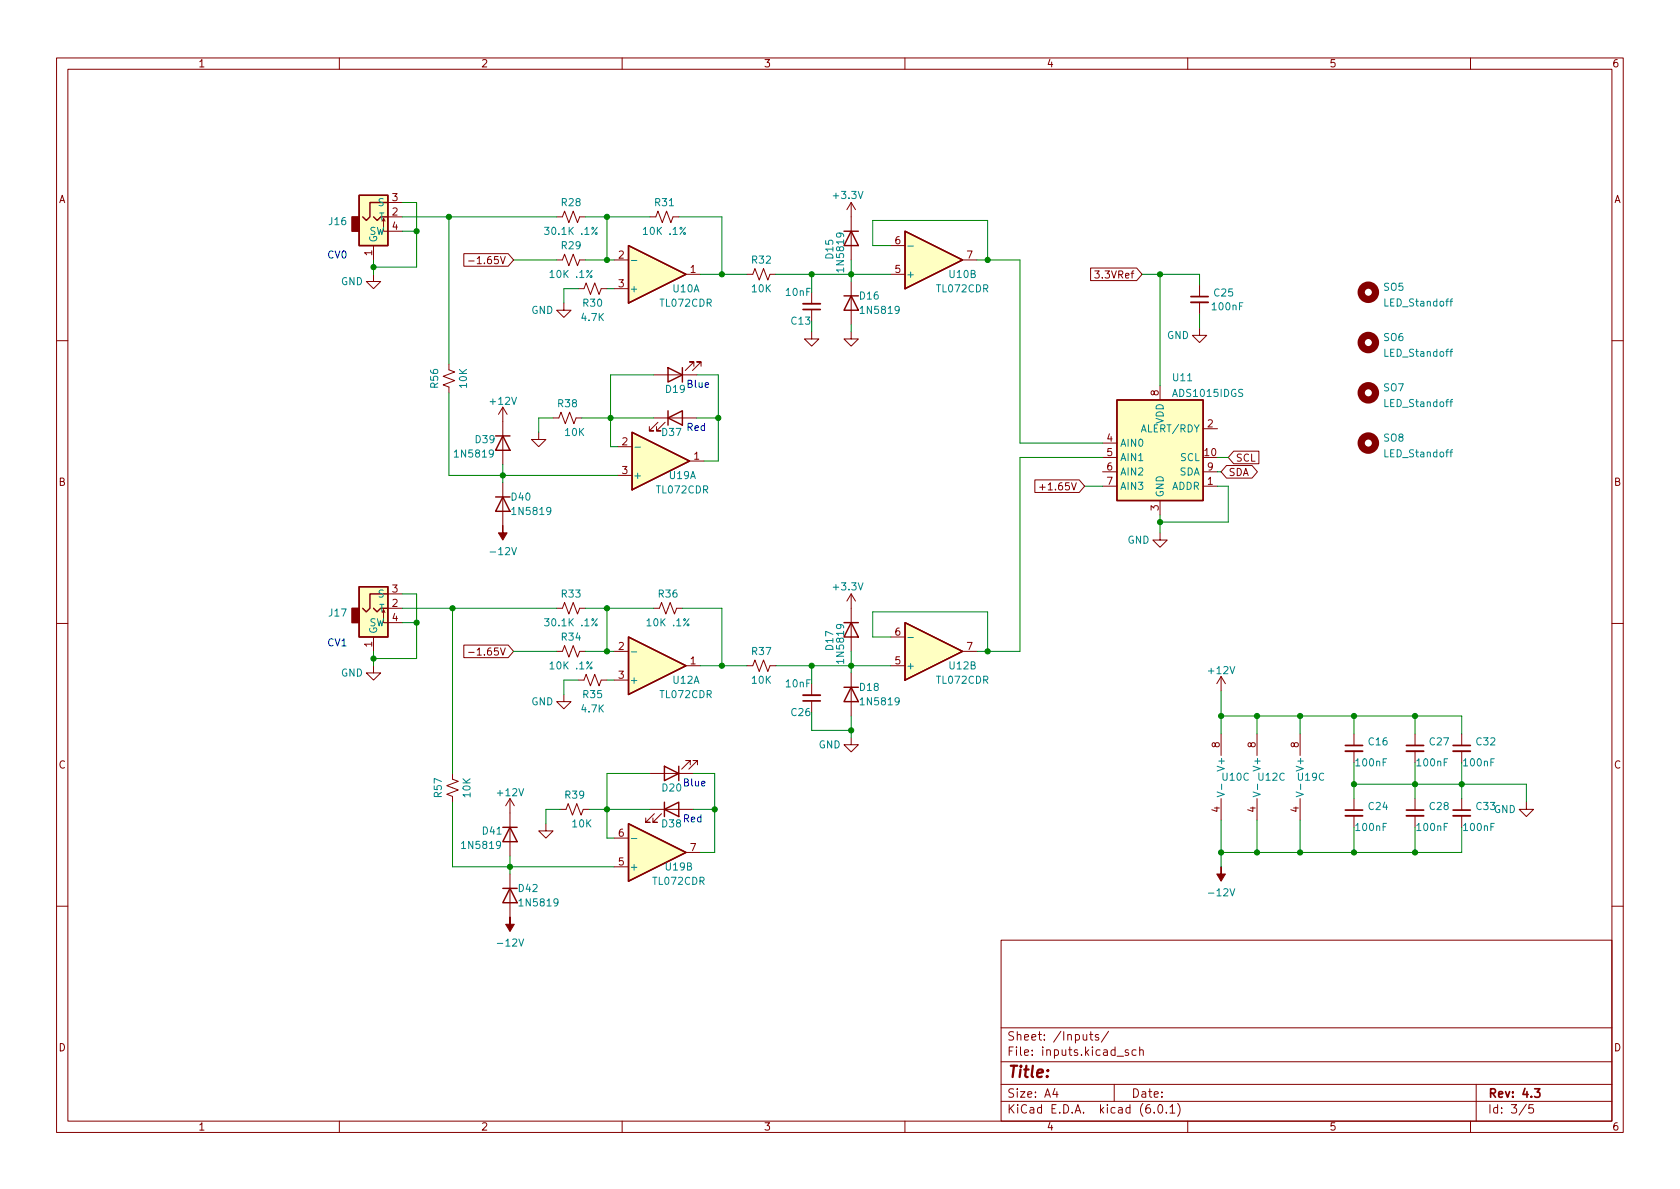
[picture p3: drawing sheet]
<svg xmlns="http://www.w3.org/2000/svg" width="297mm" height="210mm" viewBox="0 0 297 210" stroke-linecap="round" stroke-linejoin="round" font-family="sans-serif">
<g fill="none" stroke="#840000" stroke-width=".18">
<path d="M10 10.2h277v190.1h-277zM12 12.2h273v186.1h-273zM60 10.2v2M110 10.2v2M160 10.2v2M210 10.2v2M260 10.2v2M67.6 39.1l.2-.5v2.3h3.3M68.6 38.3h2.5M68.6 35.8h2.5M98.4 38.3h1l.4-1 .8 2.1 .7-2.1 .8 2.1 .4-1.1h1M114.9 38.3h1.1l.3-1 .8 2.1 .8-2.1 .7 2.1 .4-1.1h1"/>
<path d="M150.5 35.8v10.2M150.5 35.8l-.8 1.3M150.5 35.8l.8 1.3M66 48.5v1.3h1.3l-1.3 1.2-1.2-1.2h1.2M66 43.4v2.6M82 44.9h7.9l.9 1.1-.9 1.1h-7.9zM82.9 46.1h.9M98.4 46h1l.4-1 .8 2 .7-2 .8 2 .4-1h1M99.7 53.6v1.3h1.3l-1.3 1.2-1.3-1.2h1.3M102.2 51h1.1l.3-1 .8 2.1 .8-2.1 .7 2.1 .4-1.1h1M108.6 46h2.5M108.6 51h2.5"/>
<path d="M121.3 48.5h2.5M132.1 48.5h1l.4-1 .7 2 .8-2 .8 2 .3-1h1.1M143.5 58.7v1.2h1.3l-1.3 1.3-1.3-1.3h1.3M143.5 51.7v2M143.5 54.7v2.1M150.5 58.7v1.2h1.3l-1.3 1.3-1.3-1.3h1.3M150.5 49.8v7.6M157.5 48.5h2.5M157.5 43.4h2.5M170.2 46h2.5M192.8 47.4h8.2l.9 1.1-.9 1.1h-8.2zM193.6 47.9h.8l-.5 .5 .4 .1v.6l-.2 .1-.5-.1"/>
<path d="M212.1 58v1.3h1.3l-1.3 1.3-1.3-1.3h1.3M212.1 50.4v2M212.1 53.5v2M10 60.2h2M79.4 64.4v1l1 .4-2 .7 2 .8-2 .8 1 .3v1.1M88.9 72v10.2M88.9 72l-.8 1.3M88.9 72l.8 1.3M95.2 76.4v1.3h1.3l-1.3 1.3-1.2-1.3h1.2M97.8 73.9h1l.4-1 .7 2 .8-2 .8 2 .4-1h1M109.2 79h2.6M115.6 73.9h7.6"/>
<path d="M115.6 66.3h7.6M116.3 74.7l-1.5 1.5h.8h-.8v-.8M117.6 74.7l-1.5 1.5h.7h-.7v-.8M122.7 64.8v-.8h-.8h.8l-1.5 1.5M124 64.8v-.8h-.8h.8l-1.6 1.5M194.9 78.4h2.6M205.1 68.2v2.5M212.7 75.8h2.6M218.1 79.8h4.5v2.2h-4.5l-.9-1.1zM285 60.2h2M88.9 85.3v7.7M109.2 84.1h2.6"/>
<path d="M121.9 81.5h2.6M183 84.9h7.8l1 1.1-1 1.1h-7.8zM183.8 86.2h1M194.9 86h2.6M194.9 80.9h2.6M194.9 83.4h2.6M205.1 94.2v1.3h1.3l-1.3 1.3-1.3-1.3h1.3M205.1 88.5v2.6M212.7 86h2.6M212.7 83.4h2.6M216.9 82.3h4.5l.9 1.1-.9 1.1h-4.5l-1-1.1zM10 110.2h2"/>
<path d="M66 117.7v1.3h1.3l-1.3 1.3-1.2-1.3h1.2M66 112.6v2.6M67.6 108.3l.2-.5v2.3h3.3M68.6 107.6h2.5M68.6 105h2.5M82 114.1h7.9l.9 1.1-.9 1.1h-7.9zM82.9 115.4h.9M98.4 115.2h1l.4-1 .8 2 .7-2 .8 2 .4-1h1M98.4 107.6h1l.4-1.1 .8 2.1 .7-2.1 .8 2.1 .4-1h1M108.6 115.2h2.5M115.6 107.6h1l.4-1.1 .7 2.1 .8-2.1 .8 2.1 .3-1h1M121.3 117.7h2.5"/>
<path d="M132.1 117.7h1l.4-1 .7 2 .8-2 .8 2 .3-1h1.1M150.5 105v10.2M150.5 119v7.6M150.5 105l-.8 1.3M150.5 105l.8 1.3M157.5 117.7h2.5M157.5 112.6h2.5M170.2 115.2h2.5M215.9 119.6l-.8 1.3M215.9 119.6v2.6M215.9 119.6l.8 1.3M285 110.2h2"/>
<path d="M80 136.8v1l1 .4-2 .7 2 .8-2 .8 1 .3v1.1M99.7 122.8v1.3h1.3l-1.3 1.2-1.3-1.2h1.3M102.2 120.3h1.1l.3-1.1 .8 2.1 .8-2.1 .7 2.1 .4-1h1M108.6 120.3h2.5M114.9 136.8h7.7M122 135.2v-.7h-.7h.7l-1.5 1.5M123.3 135.2v-.7h-.7h.7l-1.5 1.5M143.5 120.9v2M143.5 123.9v2.1M150.5 130.4v1.3h1.3l-1.3 1.3-1.3-1.3h1.3M215.9 129.8v3.8M222.2 129.8v3.8"/>
<path d="M229.9 129.8v3.8M239.4 129.8v2M239.4 132.8v2.1M250.2 129.8v2M250.2 132.8v2.1M258.4 129.8v2M258.4 132.8v2.1M90.2 141.2l-.8 1.3M90.2 141.2v10.2M90.2 154.6v7.6M90.2 141.2l.7 1.3M96.5 145.7v1.2h1.3l-1.3 1.3-1.3-1.3h1.3"/>
<path d="M99.1 143.1h1l.4-1 .7 2 .8-2 .7 2 .4-1h1M108.6 153.3h2.5M108.6 148.2h2.5M114.9 143.1h7.7M115.7 143.9l-1.5 1.5h.7h-.7v-.8M117 143.9l-1.6 1.5h.8h-.8v-.8M121.3 150.7h2.5M215.9 141.2v3.8M222.2 141.2v3.8M229.9 141.2v3.8M239.4 141.2v2.1M239.4 144.3v2"/>
<path d="M250.2 141.2v2.1M250.2 144.3v2M258.4 141.2v2.1M258.4 144.3v2M269.9 141.9v1.2h1.2l-1.2 1.3-1.3-1.3h1.3M10 160.2h2M177 166.3h108v32h-108zM285 160.2h2M60 198.3v2M110 198.3v2M160 198.3v2M177 194.8h108"/>
<path d="M177 191.8h108M177 187.8h108M177 181.8h108M186.5 192.5l-.4 1h1M186.9 193v1M192.6 182.9h.6M192.9 182.4v1.3l.3 .2M194.2 183l-.3-.1-.3 .2 .1 .3 .5 .1v.4h-.6M196 182.4l-1.3 1.9M197 191.8v3M197.5 186.8h1.1M199.5 185.7l-.4-.1-.2 .2 .1 .3 .5 .1v.4h-.6"/>
<path d="M200.9 185.7l-.5-.1-.3 .3v.4l.2 .3h.6M201.5 185.8l.2-.2 .4 .1v.9M201.5 185.1v1.5M204.1 196.7v.1M204.9 195.4l.2-.1a.81 .81 0 0 1 .6 .7 .81 .81 0 0 1-.3 .8h-.2a.81 .81 0 0 1-.6-.6 .81 .81 0 0 1 .3-.8zM206.2 196.7v.1M206.9 195.8l.4-.5v1.5M206.9 196.8h.8M208.2 195.1a1.72 1.72 0 0 1 0 2.3M210 198.3v2M260 198.3v2M261 191.8v6.5"/>
<path d="M269.9 195.3l-1.3 1.9M271.1 195.3h-.7l-.1 .7 .2-.1 .5 .1 .2 .2-.1 .5-.2 .1-.6-.1"/>
</g>
<path d="M142 54.7h3M210.6 52.4h3M142 123.9h3M237.9 131.8h3M248.7 131.8h3M256.9 131.8h3.1M237.9 143.3h3M248.7 143.3h3M256.9 143.3h3.1M271.3 192.5h1l-.5 .6 .4 .1v.7l-.2 .1h-.4l-.3-.1" fill="none" stroke="#840000" stroke-width=".3"/>
<path d="M142 53.7h3M210.6 53.5h3M142 122.9h3M237.9 132.8h3M248.7 132.8h3M256.9 132.8h3.1M237.9 144.3h3M248.7 144.3h3M256.9 144.3h3.1" fill="none" stroke="#840000" stroke-width=".33"/>
<g fill="none" stroke="#840000" stroke-width="1.3">
<circle cx="241.9" cy="51.7" r="1.27"/>
<circle cx="241.9" cy="69.5" r="1.27"/>
<circle cx="241.9" cy="78.4" r="1.27"/>
<circle cx="241.9" cy="60.6" r="1.27"/>
</g>
<g fill="none" stroke="#008484" stroke-width=".18">
<path d="M105.6 40.2l-1 1.3M111.6 46.1h1M160.5 43.5h1M256.3 53.3h.5M256.8 52.9l-.3 .1v1.1M112.3 79.1h.9M256.3 71.1h.5M256.3 79.9h.5M256.3 62.2h.5M256.8 70.6l-.3 .2v1.1M256.8 79.5l-.3 .2v1.1M256.8 61.7l-.3 .2v1.1"/>
<path d="M105.6 109.4l-1 1.3M111.6 115.3h1M160.5 112.7h1M216 138.7v.9M222.3 138.7v.9M230 138.7v.9M111.6 148.3h1M215.2 140l1.3 .5-1.3 .4M221.6 140l1.2 .5-1.2 .4M229.2 140l1.2 .5-1.2 .4"/>
<circle cx="105.4" cy="41.3" r=".18"/>
<circle cx="105.4" cy="110.5" r=".18"/>
</g>
<g fill="#ffffc2" stroke="#ffffc2" stroke-width=".18">
<path d="M160 110.1l10.2 5.1-10.2 5.1z"/>
<path d="M111.1 112.6l10.2 5.1-10.2 5.1z"/>
<path d="M197.5 70.7h15.2v17.8h-15.2z"/>
<path d="M63.5 103.8h5.1v8.8h-5.1z"/>
<path d="M111.1 145.7l10.2 5-10.2 5.1z"/>
<path d="M160 40.9l10.2 5.1-10.2 5z"/>
<path d="M111.8 76.4l10.1 5.1-10.1 5.1z"/>
<path d="M111.1 43.4l10.2 5.1-10.2 5.1z"/>
<path d="M63.5 34.5h5.1v8.9h-5.1z"/>
</g>
<g fill="none" stroke="#840000" stroke-width=".25">
<path d="M63.5 34.5h5.1v8.9h-5.1zM66 38.3l.7 .7 .6-.7h1.3M68.6 35.8h-3.2v2.5l-.6 .7-.7-.7M111.1 43.4l10.2 5.1-10.2 5.1zM149.2 52.3h2.6M149.2 40.9h2.6M150.5 52.3l1.3 2.6h-2.6zM150.5 40.9l1.3 2.5h-2.6zM160 40.9l10.2 5.1-10.2 5zM87.6 77.1h2.6M88.9 77.1l1.3 2.5h-2.6zM111.8 76.4l10.1 5.1-10.1 5.1z"/>
<path d="M118.1 73.9l2.5-1.3v2.6zM118.1 65l2.5 1.3-2.5 1.3zM118.1 72.6v2.6M120.6 65v2.6M197.5 70.7h15.2v17.8h-15.2zM87.6 87.9h2.6M88.9 87.9l1.3 2.5h-2.6zM63.5 103.8h5.1v8.8h-5.1zM66 107.6l.7 .6 .6-.6h1.3M68.6 105h-3.2v2.6l-.6 .6-.7-.6M111.1 112.6l10.2 5.1-10.2 5.1zM149.2 110.1h2.6"/>
<path d="M150.5 110.1l1.3 2.5h-2.6zM160 110.1l10.2 5.1-10.2 5.1zM117.5 135.5l2.5 1.3-2.5 1.2zM120 135.5v2.5M149.2 121.5h2.6M150.5 121.5l1.3 2.6h-2.6zM88.9 146.3h2.5M88.9 157.1h2.5M90.2 146.3l1.2 2.5h-2.5zM90.2 157.1l1.2 2.5h-2.5zM111.1 145.7l10.2 5-10.2 5.1zM117.5 143.1l2.5-1.2v2.5z"/>
<path d="M117.5 141.9v2.5"/>
</g>
<g fill="#840000" stroke="#840000" stroke-width=".18">
<path d="M88.9 93v1.2h.8l-.8 1.3-.8-1.3h.8z"/>
<path d="M215.9 153.3v1.3h.8l-.8 1.2-.8-1.2h.8z"/>
<path d="M90.2 162.2v1.2h.7l-.7 1.3-.8-1.3h.8z"/>
</g>
<g fill="#840000" stroke="#840000" stroke-width=".25">
<path d="M62.2 107.6h1.3v2.5h-1.3z"/>
<path d="M62.2 38.3h1.3v2.6h-1.3z"/>
</g>
<g fill="none" stroke="#008400" stroke-width=".18">
<path d="M71.1 35.8h2.6v11.4h-7.7M71.1 38.3h27.3M79.4 38.3v26.1M103.5 38.3h11.4M107.3 38.3v7.7M120 38.3h7.6v10.2M66 46v2.5M71.1 40.9h2.6M90.8 46h7.6M102.2 51h-2.5v2.6M103.5 46h5.1M107.3 51h1.3"/>
<path d="M123.8 48.5h8.3M137.2 48.5h20.3M143.5 48.5v3.2M143.5 56.8v1.9M150.5 46v3.8M150.5 57.4v1.3M157.5 43.4h-3.2v-4.4h20.3v7M172.7 46h7.6v32.4h14.6M201.9 48.5h10.2v1.9M205.1 48.5v19.7M212.1 55.5v2.5M79.4 69.5v14.6h29.8"/>
<path d="M97.8 73.9h-2.6v2.5M102.9 73.9h12.7M115.6 66.3h-7.7v12.7h1.3M123.2 66.3h3.8v15.2h-2.5M123.2 73.9h3.8M88.9 82.2v3.1M191.8 86h3.1M194.9 80.9h-14.6v34.3h-7.6M205.1 91.1v3.1M215.3 86h1.9v6.3h-12.1M215.3 80.9h1.9M215.3 83.4h.6"/>
<path d="M66 115.2v2.5M71.1 107.6h27.3M71.1 105h2.6v11.5h-7.7M71.1 110.1h2.6M80 107.6v29.2M90.8 115.2h7.6M103.5 107.6h12.1M103.5 115.2h5.1M107.3 107.6v7.6M120.6 107.6h7v10.1M123.8 117.7h8.3M137.2 117.7h20.3"/>
<path d="M143.5 117.7v3.2M150.5 115.2v3.8M157.5 112.6h-3.2v-4.4h20.3v7M102.2 120.3h-2.5v2.5M107.3 120.3h1.3M114.9 136.8h-7.6v11.4h1.3M122.6 136.8h3.8v13.9h-2.6M143.5 126v3.2h7M150.5 126.6v3.8M215.9 126.6h42.5v3.2M215.9 122.2v7.6M222.2 126.6v3.2"/>
<path d="M229.9 126.6v3.2M239.4 138.7h30.5v3.2M239.4 126.6v3.2M239.4 134.9v6.3M250.2 126.6v3.2M250.2 134.9v6.3M258.4 134.9v6.3M80 141.9v11.4h28.6M90.2 151.4v3.2M99.1 143.1h-2.6v2.6M104.1 143.1h10.8M122.6 143.1h3.8"/>
<path d="M215.9 145v8.3M222.2 145v5.7M229.9 145v5.7M239.4 146.3v4.4M250.2 146.3v4.4M258.4 146.3v4.4h-42.5"/>
</g>
<g fill="#008400" stroke="#008400" stroke-width=".18">
<circle cx="215.9" cy="126.6" r=".46"/>
<circle cx="222.2" cy="126.6" r=".46"/>
<circle cx="205.1" cy="92.3" r=".46"/>
<circle cx="174.6" cy="115.2" r=".46"/>
<circle cx="239.4" cy="150.7" r=".46"/>
<circle cx="229.9" cy="150.7" r=".46"/>
<circle cx="250.2" cy="138.7" r=".46"/>
<circle cx="250.2" cy="150.7" r=".46"/>
<circle cx="215.9" cy="150.7" r=".46"/>
<circle cx="258.4" cy="138.7" r=".46"/>
<circle cx="222.2" cy="150.7" r=".46"/>
<circle cx="174.6" cy="46" r=".46"/>
<circle cx="205.1" cy="48.5" r=".46"/>
<circle cx="150.5" cy="48.5" r=".46"/>
<circle cx="143.5" cy="48.5" r=".46"/>
<circle cx="250.2" cy="126.6" r=".46"/>
<circle cx="239.4" cy="138.7" r=".46"/>
<circle cx="229.9" cy="126.6" r=".46"/>
<circle cx="239.4" cy="126.6" r=".46"/>
<circle cx="80" cy="107.6" r=".46"/>
<circle cx="107.3" cy="143.1" r=".46"/>
<circle cx="90.2" cy="153.3" r=".46"/>
<circle cx="66" cy="116.5" r=".46"/>
<circle cx="73.7" cy="110.1" r=".46"/>
<circle cx="107.3" cy="38.3" r=".46"/>
<circle cx="107.3" cy="46" r=".46"/>
<circle cx="107.9" cy="73.9" r=".46"/>
<circle cx="127.6" cy="48.5" r=".46"/>
<circle cx="127" cy="73.9" r=".46"/>
<circle cx="127.6" cy="117.7" r=".46"/>
<circle cx="150.5" cy="117.7" r=".46"/>
<circle cx="143.5" cy="117.7" r=".46"/>
<circle cx="150.5" cy="129.2" r=".46"/>
<circle cx="79.4" cy="38.3" r=".46"/>
<circle cx="73.7" cy="40.9" r=".46"/>
<circle cx="88.9" cy="84.1" r=".46"/>
<circle cx="66" cy="47.2" r=".46"/>
<circle cx="107.3" cy="115.2" r=".46"/>
<circle cx="107.3" cy="107.6" r=".46"/>
<circle cx="126.4" cy="143.1" r=".46"/>
</g>
<text font-size="2.8" fill="#840000" x="178" y="190.6">Title:</text>
<g font-size="2.1" fill="#840000">
<text x="178" y="184">Sheet: /Inputs/</text>
<text x="178" y="186.7">File: inputs.kicad_sch</text>
<text x="178" y="196.9">KiCad E.D.A. kicad (6.0.1)</text>
<text x="178" y="194.1">Size: A4</text>
<text x="200" y="194.1">Date:</text>
<text x="263" y="194.1">Rev: 4.3</text>
<text x="263" y="196.9">Id: 3/5</text>
</g>
<g font-size="1.8" fill="#840000">
<text x="35" y="11.9">1</text>
<text x="85" y="11.9">2</text>
<text x="135" y="11.9">3</text>
<text x="185" y="11.9">4</text>
<text x="235" y="11.9">5</text>
<text x="285" y="11.9">6</text>
<text x="10.3" y="35.9">A</text>
<text x="69.4" y="35.6">3</text>
<text x="285.3" y="35.9">A</text>
<text x="69.4" y="38.1">2</text>
<text x="69.4" y="40.6">4</text>
<text x="65.8" y="45.2" transform="rotate(-90 65.8 45.2)">1</text>
<text x="84.3" y="46.7">-1.65V</text>
<text x="109.4" y="45.7">2</text>
<text x="158.3" y="43.2">6</text>
<text x="171" y="45.7">7</text>
<text x="109.4" y="50.8">3</text>
<text x="122.1" y="48.3">1</text>
<text x="158.3" y="48.3">5</text>
<text x="194.2" y="49.2">3.3VRef</text>
<text x="204.9" y="70" transform="rotate(-90 204.9 70)">8</text>
<text x="213.5" y="75.6">2</text>
<text x="110" y="78.7">2</text>
<text x="110" y="83.8">3</text>
<text x="122.7" y="81.3">1</text>
<text x="195.7" y="78.1">4</text>
<text x="195.7" y="80.6">5</text>
<text x="195.7" y="83.2">6</text>
<text x="213" y="80.6">10</text>
<text x="213.5" y="83.2">9</text>
<text x="218.4" y="81.6">SCL</text>
<text x="10.3" y="85.9">B</text>
<text x="184.8" y="86.7">+1.65V</text>
<text x="195.7" y="85.7">7</text>
<text x="213.5" y="85.7">1</text>
<text x="217.2" y="84.2">SDA</text>
<text x="285.3" y="85.9">B</text>
<text x="204.9" y="90.3" transform="rotate(-90 204.9 90.3)">3</text>
<text x="69.4" y="107.3">2</text>
<text x="69.4" y="104.8">3</text>
<text x="69.4" y="109.8">4</text>
<text x="158.3" y="112.4">6</text>
<text x="65.8" y="114.4" transform="rotate(-90 65.8 114.4)">1</text>
<text x="84.3" y="115.9">-1.65V</text>
<text x="109.4" y="114.9">2</text>
<text x="122.1" y="117.5">1</text>
<text x="158.3" y="117.5">5</text>
<text x="171" y="114.9">7</text>
<text x="109.4" y="120">3</text>
<text x="10.3" y="135.9">C</text>
<text x="215.6" y="132.2" transform="rotate(-90 215.6 132.2)">8</text>
<text x="222" y="132.2" transform="rotate(-90 222 132.2)">8</text>
<text x="229.6" y="132.2" transform="rotate(-90 229.6 132.2)">8</text>
<text x="285.3" y="135.9">C</text>
<text x="215.6" y="143.6" transform="rotate(-90 215.6 143.6)">4</text>
<text x="222" y="143.6" transform="rotate(-90 222 143.6)">4</text>
<text x="229.6" y="143.6" transform="rotate(-90 229.6 143.6)">4</text>
<text x="109.4" y="147.9">6</text>
<text x="109.4" y="153">5</text>
<text x="122.1" y="150.5">7</text>
<text x="10.3" y="185.9">D</text>
<text x="285.3" y="185.9">D</text>
<text x="35" y="199.9">1</text>
<text x="85" y="199.9">2</text>
<text x="135" y="199.9">3</text>
<text x="185" y="199.9">4</text>
<text x="235" y="199.9">5</text>
<text x="285" y="199.9">6</text>
</g>
<g font-size="1.8" fill="#008484">
<text x="147.5" y="35.2">+3.3V</text>
<text x="58.2" y="39.8">J16</text>
<text x="65.2" y="41.5">SW</text>
<text x="66.9" y="36.4">S</text>
<text x="67" y="39">T</text>
<text x="96.8" y="41.5">30.1K .1%</text>
<text x="99.3" y="36.4">R28</text>
<text x="114.1" y="41.5">10K .1%</text>
<text x="115.9" y="36.4">R31</text>
<text x="66.7" y="42.9" transform="rotate(-90 66.7 42.9)">G</text>
<text x="99.3" y="44.1">R29</text>
<text x="133" y="46.6">R32</text>
<text x="147.3" y="45.7" transform="rotate(-90 147.3 45.7)">D15</text>
<text x="149.2" y="47.8" transform="rotate(-90 149.2 47.8)">1N5819</text>
<text x="60.3" y="50.4">GND</text>
<text x="97.6" y="49.1">10K .1%</text>
<text x="111.3" y="51.7">+</text>
<text x="119" y="51.7">U10A</text>
<text x="133" y="51.7">10K</text>
<text x="139" y="52.3">10nF</text>
<text x="152.1" y="53">D16</text>
<text x="160.1" y="49.1">+</text>
<text x="165.7" y="51.7">TL072CDR</text>
<text x="167.9" y="49.1">U10B</text>
<text x="214.7" y="52.4">C25</text>
<text x="244.7" y="51.4">SO5</text>
<text x="93.9" y="55.5">GND</text>
<text x="102.9" y="56.8">4.7K</text>
<text x="103.2" y="54.2">R30</text>
<text x="116.8" y="54.2">TL072CDR</text>
<text x="140" y="57.4">C13</text>
<text x="152.4" y="55.5">1N5819</text>
<text x="206.3" y="59.9">GND</text>
<text x="214.5" y="54.9">100nF</text>
<text x="244.9" y="54.2">LED_Standoff</text>
<text x="244.7" y="60.3">SO6</text>
<text x="244.9" y="63.1">LED_Standoff</text>
<text x="77.5" y="68.5" transform="rotate(-90 77.5 68.5)">R56</text>
<text x="82.5" y="68.5" transform="rotate(-90 82.5 68.5)">10K</text>
<text x="86.8" y="71.6">+12V</text>
<text x="117.8" y="69.5">D19</text>
<text x="207.5" y="67.4">U11</text>
<text x="207.6" y="70.2">ADS1015IDGS</text>
<text x="244.7" y="69.2">SO7</text>
<text x="244.9" y="72">LED_Standoff</text>
<text x="98.7" y="72">R38</text>
<text x="100" y="77.1">10K</text>
<text x="117.1" y="77.1">D37</text>
<text x="202.1" y="76.4">ALERT/RDY</text>
<text x="205.7" y="75" transform="rotate(-90 205.7 75)">VDD</text>
<text x="80.7" y="80.9">1N5819</text>
<text x="84.1" y="78.4">D39</text>
<text x="198" y="79">AIN0</text>
<text x="198" y="81.5">AIN1</text>
<text x="208.7" y="81.5">SCL</text>
<text x="244.7" y="78.1">SO8</text>
<text x="244.9" y="80.9">LED_Standoff</text>
<text x="90.5" y="88.5">D40</text>
<text x="111.9" y="84.7">+</text>
<text x="116.2" y="87.2">TL072CDR</text>
<text x="118.4" y="84.7">U19A</text>
<text x="198" y="84.1">AIN2</text>
<text x="198" y="86.6">AIN3</text>
<text x="205.7" y="88" transform="rotate(-90 205.7 88)">GND</text>
<text x="207.1" y="86.6">ADDR</text>
<text x="208.5" y="84.1">SDA</text>
<text x="90.8" y="91.1">1N5819</text>
<text x="87" y="98.2">-12V</text>
<text x="199.3" y="96.1">GND</text>
<text x="66.9" y="105.7">S</text>
<text x="99.3" y="105.7">R33</text>
<text x="116.5" y="105.7">R36</text>
<text x="147.5" y="104.4">+3.3V</text>
<text x="58.2" y="109">J17</text>
<text x="65.2" y="110.7">SW</text>
<text x="66.7" y="112.1" transform="rotate(-90 66.7 112.1)">G</text>
<text x="67" y="108.2">T</text>
<text x="96.8" y="110.7">30.1K .1%</text>
<text x="99.3" y="113.3">R34</text>
<text x="114.7" y="110.7">10K .1%</text>
<text x="60.3" y="119.6">GND</text>
<text x="97.6" y="118.4">10K .1%</text>
<text x="133" y="115.8">R37</text>
<text x="147.3" y="114.9" transform="rotate(-90 147.3 114.9)">D17</text>
<text x="149.2" y="117" transform="rotate(-90 149.2 117)">1N5819</text>
<text x="160.1" y="118.4">+</text>
<text x="167.9" y="118.4">U12B</text>
<text x="213.8" y="119.2">+12V</text>
<text x="93.9" y="124.7">GND</text>
<text x="102.9" y="126">4.7K</text>
<text x="103.2" y="123.4">R35</text>
<text x="111.3" y="120.9">+</text>
<text x="116.8" y="123.4">TL072CDR</text>
<text x="119" y="120.9">U12A</text>
<text x="133" y="120.9">10K</text>
<text x="139" y="121.5">10nF</text>
<text x="152.1" y="122.2">D18</text>
<text x="152.4" y="124.7">1N5819</text>
<text x="165.7" y="120.9">TL072CDR</text>
<text x="140" y="126.6">C26</text>
<text x="242" y="131.8">C16</text>
<text x="252.8" y="131.8">C27</text>
<text x="261.1" y="131.8">C32</text>
<text x="144.7" y="132.3">GND</text>
<text x="216.5" y="135.9" transform="rotate(-90 216.5 135.9)">V+</text>
<text x="222.9" y="135.9" transform="rotate(-90 222.9 135.9)">V+</text>
<text x="230.5" y="135.9" transform="rotate(-90 230.5 135.9)">V+</text>
<text x="239.9" y="135.5">100nF</text>
<text x="250.6" y="135.5">100nF</text>
<text x="258.9" y="135.5">100nF</text>
<text x="78.1" y="140.9" transform="rotate(-90 78.1 140.9)">R57</text>
<text x="83.2" y="140.9" transform="rotate(-90 83.2 140.9)">10K</text>
<text x="88.1" y="140.8">+12V</text>
<text x="100" y="141.2">R39</text>
<text x="117.1" y="139.9">D20</text>
<text x="216.2" y="138">U10C</text>
<text x="222.5" y="138">U12C</text>
<text x="229.5" y="138">U19C</text>
<text x="242" y="143.2">C24</text>
<text x="252.8" y="143.2">C28</text>
<text x="261.1" y="143.2">C33</text>
<text x="264.1" y="143.8">GND</text>
<text x="85.4" y="147.6">D41</text>
<text x="101.2" y="146.3">10K</text>
<text x="117.1" y="146.3">D38</text>
<text x="239.9" y="146.9">100nF</text>
<text x="250.6" y="146.9">100nF</text>
<text x="258.9" y="146.9">100nF</text>
<text x="82" y="150.1">1N5819</text>
<text x="111.3" y="153.9">+</text>
<text x="117.8" y="153.9">U19B</text>
<text x="91.7" y="157.7">D42</text>
<text x="92.1" y="160.3">1N5819</text>
<text x="115.5" y="156.5">TL072CDR</text>
<text x="214" y="158.5">-12V</text>
<text x="88.3" y="167.4">-12V</text>
</g>
<g font-size="1.8" fill="#0000c2">
<text x="57.8" y="45.7">CV0</text>
<text x="121.3" y="68.6">Blue</text>
<text x="121.3" y="76.2">Red</text>
<text x="57.8" y="114.3">CV1</text>
<text x="120.6" y="139.1">Blue</text>
<text x="120.6" y="145.4">Red</text>
</g>
</svg>
